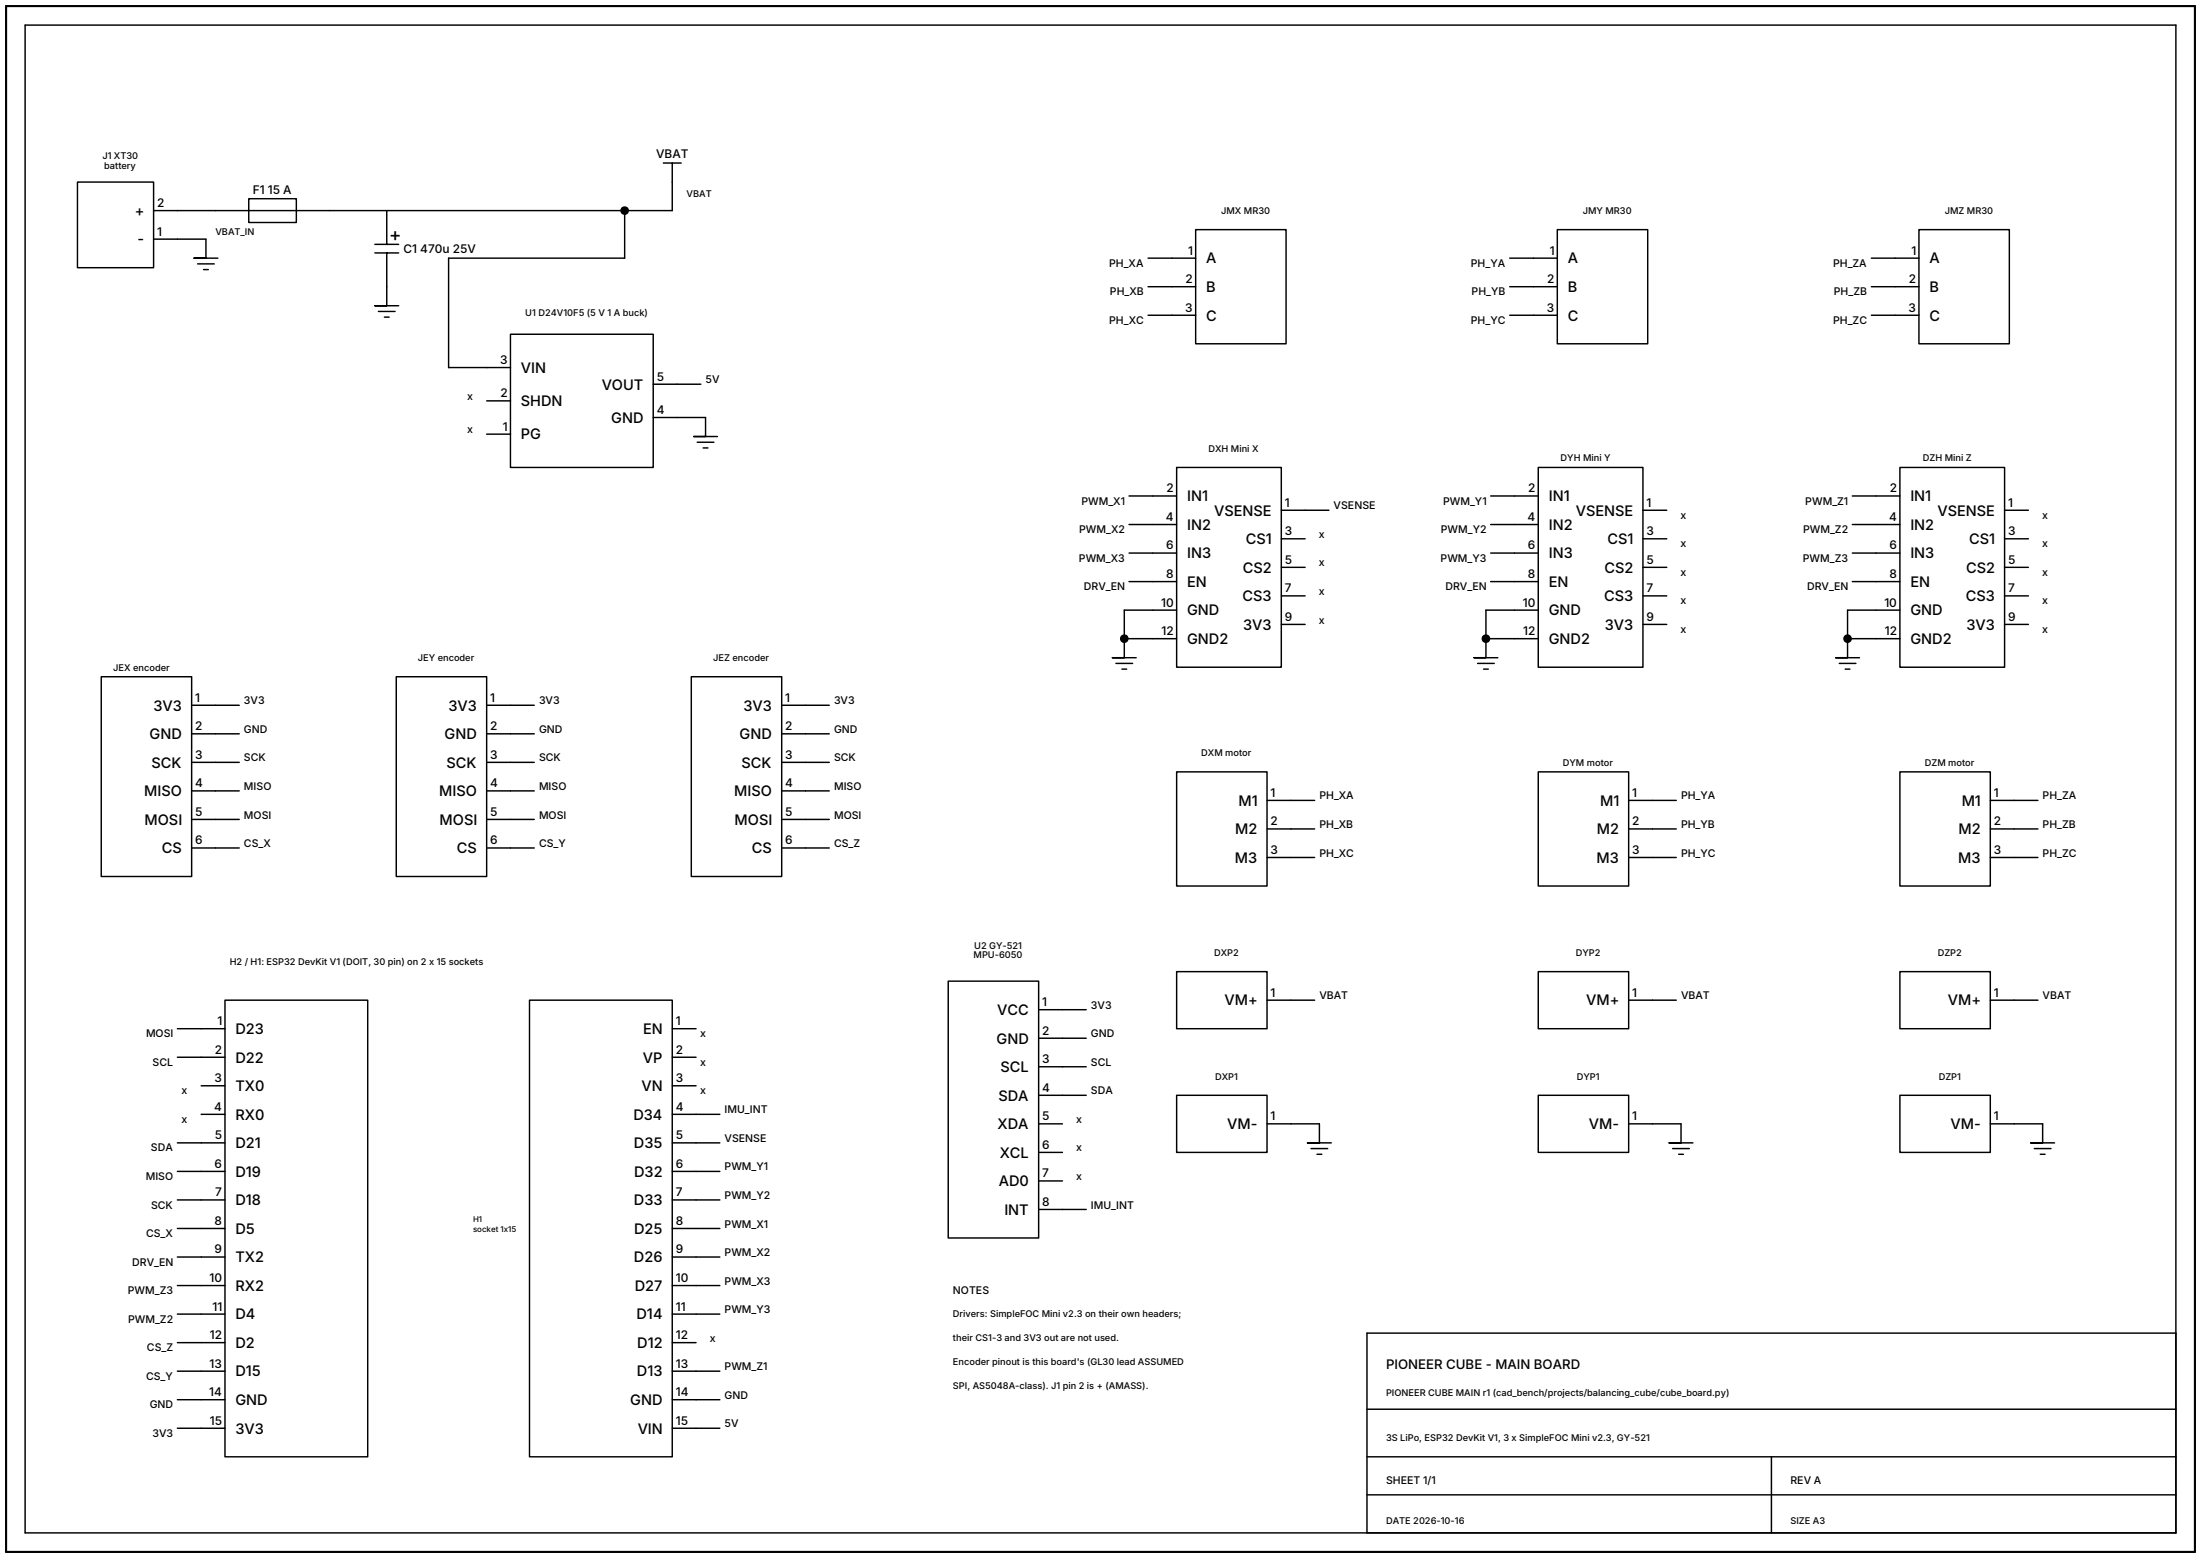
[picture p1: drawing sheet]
<svg xmlns="http://www.w3.org/2000/svg" width="587mm" height="416mm" viewBox="0 0 587 416" stroke-linecap="round" stroke-linejoin="round" font-family="sans-serif">
<path d="M1.6 1.6h584.2v412.8h-584.2z" fill="none" stroke="#000" stroke-width=".56"/>
<g fill="none" stroke="#000" stroke-width=".39">
<path d="M6.7 6.7h574v402.6h-574zM20.7 48.6h20.3v22.9h-20.3zM103.2 56.2v9.1M166.7 56.2v12.7h-47v29.2h16.5M177 43.5h4.8M179.4 43.5v12.7h-113v3.2h12.7v-6.3h-12.7v3.1h-25.4M41 63.9h14v5h-3.2h6.3M52.7 70.5h4.5M54.3 72h1.3M100 65.3h6.4M100 67.5h6.4M103.2 67.5v14.1h-3.2h6.4"/>
<path d="M306.4 68.9h12.7M306.4 76.6h12.7M319.1 61.3h24.2v30.5h-24.2zM402.9 68.9h12.7M402.9 76.6h12.7M415.6 61.3h24.2v30.5h-24.2zM499.5 68.9h12.7M499.5 76.6h12.7M512.2 61.3h24.1v30.5h-24.1zM101 83.2h4.4M102.6 84.7h1.3M136.2 89.3h38.1v35.5h-38.1z"/>
<path d="M306.4 84.2h12.7M402.9 84.2h12.7M499.5 84.2h12.7M129.9 115.9h6.3M129.9 107h6.3M174.3 111.5h14v5.1h-3.2h6.4M174.3 102.6h12.7M186.1 118.1h4.4M187.7 119.6h1.2M301.3 132.4h12.7M314 124.8h28v53.4h-28zM342 136.2h12.7"/>
<path d="M397.9 132.4h12.7M410.6 124.8h27.9v53.4h-27.9zM438.5 136.2h6.4M494.4 132.4h12.7M507.1 124.8h27.9v53.4h-27.9zM535 136.2h6.4M301.3 155.3h12.7M301.3 147.7h12.7M301.3 140.1h12.7M342 159.1h6.3M342 151.5h6.3M342 143.9h6.3"/>
<path d="M397.9 155.3h12.7M397.9 147.7h12.7M397.9 140.1h12.7M438.5 159.1h6.4M438.5 151.5h6.4M438.5 143.9h6.4M494.4 155.3h12.7M494.4 147.7h12.7M494.4 140.1h12.7M535 159.1h6.4M535 151.5h6.4M535 143.9h6.4"/>
<path d="M297.9 177.1h4.4M299.4 178.7h1.3M300.1 170.5v5.1h-3.2h6.3M300.1 170.5h13.9M314 162.9h-13.9v7.6M342 166.7h6.3M394.4 177.1h4.4M396 178.7h1.2M396.6 170.5v5.1h-3.2h6.4M396.6 170.5h14M410.6 162.9h-14v7.6M438.5 166.7h6.4"/>
<path d="M490.9 177.1h4.4M492.5 178.7h1.2M493.1 170.5v5.1h-3.2h6.4M493.1 170.5h14M507.1 162.9h-14v7.6M535 166.7h6.4M27 180.7h24.2v53.3h-24.2zM51.2 195.9h12.7M51.2 188.3h12.7M105.8 180.7h24.1v53.3h-24.1zM129.9 195.9h12.7M129.9 188.3h12.7"/>
<path d="M184.5 180.7h24.1v53.3h-24.1zM208.6 195.9h12.7M208.6 188.3h12.7M51.2 218.8h12.7M51.2 211.2h12.7M51.2 203.6h12.7M129.9 218.8h12.7M129.9 211.2h12.7M129.9 203.6h12.7M208.6 218.8h12.7M208.6 211.2h12.7M208.6 203.6h12.7"/>
<path d="M314 206.1h24.2v30.5h-24.2zM338.2 213.7h12.7M410.6 206.1h24.1v30.5h-24.1zM434.7 213.7h12.7M507.1 206.1h24.1v30.5h-24.1zM531.2 213.7h12.7M51.2 226.4h12.7M129.9 226.4h12.7M208.6 226.4h12.7M338.2 229h12.7M338.2 221.3h12.7M434.7 229h12.7"/>
<path d="M434.7 221.3h12.7M531.2 229h12.7M531.2 221.3h12.7M314 259.4h24.2v15.3h-24.2zM410.6 259.4h24.1v15.3h-24.1zM507.1 259.4h24.1v15.3h-24.1zM47.3 274.7h12.7M60 267.1h38.1v121.9h-38.1zM141.3 267.1h38.1v121.9h-38.1zM179.4 274.7h6.4M253.1 262h24.1v68.6h-24.1zM277.2 277.2h12.7"/>
<path d="M277.2 269.6h12.7M338.2 267.1h12.7M434.7 267.1h12.7M531.2 267.1h12.7M47.3 282.3h12.7M53.7 297.5h6.3M53.7 289.9h6.3M179.4 297.5h12.7M179.4 289.9h6.4M179.4 282.3h6.4M277.2 292.5h12.7M277.2 284.8h12.7"/>
<path d="M314 292.5h24.2v15.2h-24.2zM410.6 292.5h24.1v15.2h-24.1zM507.1 292.5h24.1v15.2h-24.1zM47.3 312.8h12.7M47.3 305.2h12.7M179.4 312.8h12.7M179.4 305.2h12.7M277.2 300.1h6.4M277.2 315.3h6.4M277.2 307.7h6.4M338.2 300.1h13.9v5.1h-3.1h6.3M349.9 306.7h4.5"/>
<path d="M351.5 308.2h1.3M434.7 300.1h14v5.1h-3.2h6.3M446.4 306.7h4.5M448 308.2h1.3M531.2 300.1h14v5.1h-3.2h6.4M543 306.7h4.4M544.5 308.2h1.3M47.3 335.6h12.7M47.3 328h12.7M47.3 320.4h12.7M179.4 335.6h12.7M179.4 328h12.7"/>
<path d="M179.4 320.4h12.7M277.2 322.9h12.7M47.3 358.5h12.7M47.3 350.9h12.7M47.3 343.3h12.7M179.4 358.5h6.4M179.4 350.9h12.7M179.4 343.3h12.7M580.7 356h-215.9v53.3M47.3 373.7h12.7M47.3 366.1h12.7M179.4 373.7h12.7"/>
<path d="M179.4 366.1h12.7M364.8 376.3h215.9M47.3 381.4h12.7M179.4 381.4h12.7M364.8 389h215.9M364.8 399.1h215.9M472.8 389v20.3"/>
</g>
<g fill="#000" stroke="#000" stroke-width=".39">
<circle cx="166.7" cy="56.2" r=".96"/>
<circle cx="300.1" cy="170.5" r=".96"/>
<circle cx="396.6" cy="170.5" r=".96"/>
<circle cx="493.1" cy="170.5" r=".96"/>
</g>
<text font-size="4.9" x="103.9" y="64.3">+</text>
<g font-size="3.9">
<text x="36" y="57.6">+</text>
<text x="36.7" y="65.3">-</text>
<text x="321.9" y="70.3">A</text>
<text x="418.4" y="70.3">A</text>
<text x="515" y="70.3">A</text>
<text x="321.9" y="78">B</text>
<text x="418.4" y="78">B</text>
<text x="515" y="78">B</text>
<text x="321.9" y="85.6">C</text>
<text x="418.4" y="85.6">C</text>
<text x="515" y="85.6">C</text>
<text x="139" y="99.6">VIN</text>
<text x="160.6" y="104">VOUT</text>
<text x="139" y="108.4">SHDN</text>
<text x="163.1" y="112.9">GND</text>
<text x="139" y="117.3">PG</text>
<text x="316.8" y="133.8">IN1</text>
<text x="324" y="137.7">VSENSE</text>
<text x="413.4" y="133.8">IN1</text>
<text x="420.6" y="137.7">VSENSE</text>
<text x="509.9" y="133.8">IN1</text>
<text x="517.1" y="137.7">VSENSE</text>
<text x="316.8" y="141.5">IN2</text>
<text x="413.4" y="141.5">IN2</text>
<text x="509.9" y="141.5">IN2</text>
<text x="316.8" y="149.1">IN3</text>
<text x="332.5" y="145.3">CS1</text>
<text x="413.4" y="149.1">IN3</text>
<text x="429.1" y="145.3">CS1</text>
<text x="509.9" y="149.1">IN3</text>
<text x="525.6" y="145.3">CS1</text>
<text x="331.7" y="152.9">CS2</text>
<text x="428.2" y="152.9">CS2</text>
<text x="524.7" y="152.9">CS2</text>
<text x="316.8" y="156.7">EN</text>
<text x="331.6" y="160.5">CS3</text>
<text x="413.4" y="156.7">EN</text>
<text x="428.1" y="160.5">CS3</text>
<text x="509.9" y="156.7">EN</text>
<text x="524.7" y="160.5">CS3</text>
<text x="316.8" y="164.3">GND</text>
<text x="413.4" y="164.3">GND</text>
<text x="509.9" y="164.3">GND</text>
<text x="316.8" y="171.9">GND2</text>
<text x="331.8" y="168.1">3V3</text>
<text x="413.4" y="171.9">GND2</text>
<text x="428.3" y="168.1">3V3</text>
<text x="509.9" y="171.9">GND2</text>
<text x="524.8" y="168.1">3V3</text>
<text x="41" y="189.7">3V3</text>
<text x="119.7" y="189.7">3V3</text>
<text x="198.4" y="189.7">3V3</text>
<text x="39.9" y="197.3">GND</text>
<text x="118.7" y="197.3">GND</text>
<text x="197.4" y="197.3">GND</text>
<text x="40.4" y="205">SCK</text>
<text x="119.2" y="205">SCK</text>
<text x="197.9" y="205">SCK</text>
<text x="38.5" y="212.6">MISO</text>
<text x="117.2" y="212.6">MISO</text>
<text x="196" y="212.6">MISO</text>
<text x="330.5" y="215.1">M1</text>
<text x="427.1" y="215.1">M1</text>
<text x="523.6" y="215.1">M1</text>
<text x="38.6" y="220.2">MOSI</text>
<text x="117.3" y="220.2">MOSI</text>
<text x="196.1" y="220.2">MOSI</text>
<text x="43.2" y="227.8">CS</text>
<text x="121.9" y="227.8">CS</text>
<text x="200.7" y="227.8">CS</text>
<text x="329.7" y="222.7">M2</text>
<text x="426.2" y="222.7">M2</text>
<text x="522.7" y="222.7">M2</text>
<text x="329.6" y="230.4">M3</text>
<text x="426.1" y="230.4">M3</text>
<text x="522.7" y="230.4">M3</text>
<text x="326.9" y="268.5">VM+</text>
<text x="423.4" y="268.5">VM+</text>
<text x="519.9" y="268.5">VM+</text>
<text x="266.2" y="271">VCC</text>
<text x="62.8" y="276.1">D23</text>
<text x="171.7" y="276.1">EN</text>
<text x="266" y="278.6">GND</text>
<text x="62.8" y="283.7">D22</text>
<text x="171.6" y="283.7">VP</text>
<text x="267" y="286.2">SCL</text>
<text x="62.8" y="291.3">TX0</text>
<text x="171.3" y="291.3">VN</text>
<text x="266.5" y="293.9">SDA</text>
<text x="62.8" y="298.9">RX0</text>
<text x="169.1" y="298.9">D34</text>
<text x="266.2" y="301.5">XDA</text>
<text x="327.6" y="301.5">VM-</text>
<text x="424.1" y="301.5">VM-</text>
<text x="520.6" y="301.5">VM-</text>
<text x="62.8" y="306.6">D21</text>
<text x="169.2" y="306.6">D35</text>
<text x="266.8" y="309.1">XCL</text>
<text x="62.8" y="314.2">D19</text>
<text x="169.3" y="314.2">D32</text>
<text x="266.6" y="316.7">AD0</text>
<text x="62.8" y="321.8">D18</text>
<text x="169.2" y="321.8">D33</text>
<text x="62.8" y="329.4">D5</text>
<text x="169.3" y="329.4">D25</text>
<text x="268.1" y="324.3">INT</text>
<text x="62.8" y="337">TX2</text>
<text x="169.2" y="337">D26</text>
<text x="62.8" y="344.7">RX2</text>
<text x="169.4" y="344.7">D27</text>
<text x="62.8" y="352.3">D4</text>
<text x="169.9" y="352.3">D14</text>
<text x="62.8" y="359.9">D2</text>
<text x="170.1" y="359.9">D12</text>
<text x="62.8" y="367.5">D15</text>
<text x="170" y="367.5">D13</text>
<text x="62.8" y="375.1">GND</text>
<text x="168.2" y="375.1">GND</text>
<text x="62.8" y="382.8">3V3</text>
<text x="170.2" y="382.8">VIN</text>
</g>
<text font-size="3.5" x="369.9" y="365.5">PIONEER CUBE - MAIN BOARD</text>
<g font-size="3.2">
<text x="175.1" y="42.3">VBAT</text>
<text x="67.4" y="51.8">F1 15 A</text>
<text x="41.9" y="55.3">2</text>
<text x="41.9" y="62.9">1</text>
<text x="107.7" y="67.5">C1 470u 25V</text>
<text x="317.1" y="68">1</text>
<text x="413.6" y="68">1</text>
<text x="510.1" y="68">1</text>
<text x="316.4" y="75.6">2</text>
<text x="412.9" y="75.6">2</text>
<text x="509.5" y="75.6">2</text>
<text x="316.4" y="83.2">3</text>
<text x="412.9" y="83.2">3</text>
<text x="509.4" y="83.2">3</text>
<text x="133.5" y="97.2">3</text>
<text x="175.3" y="101.6">5</text>
<text x="133.5" y="106.1">2</text>
<text x="175.3" y="110.5">4</text>
<text x="134.2" y="115">1</text>
<text x="311.3" y="131.5">2</text>
<text x="407.9" y="131.5">2</text>
<text x="504.4" y="131.5">2</text>
<text x="342.9" y="135.3">1</text>
<text x="439.5" y="135.3">1</text>
<text x="536" y="135.3">1</text>
<text x="311.2" y="139.1">4</text>
<text x="342.9" y="142.9">3</text>
<text x="407.7" y="139.1">4</text>
<text x="439.5" y="142.9">3</text>
<text x="504.2" y="139.1">4</text>
<text x="536" y="142.9">3</text>
<text x="311.3" y="146.7">6</text>
<text x="407.8" y="146.7">6</text>
<text x="504.3" y="146.7">6</text>
<text x="311.3" y="154.3">8</text>
<text x="342.9" y="150.5">5</text>
<text x="407.8" y="154.3">8</text>
<text x="439.5" y="150.5">5</text>
<text x="504.3" y="154.3">8</text>
<text x="536" y="150.5">5</text>
<text x="309.9" y="162">10</text>
<text x="342.9" y="158.2">7</text>
<text x="406.4" y="162">10</text>
<text x="439.5" y="158.2">7</text>
<text x="502.9" y="162">10</text>
<text x="536" y="158.2">7</text>
<text x="342.9" y="165.8">9</text>
<text x="439.5" y="165.8">9</text>
<text x="536" y="165.8">9</text>
<text x="310" y="169.6">12</text>
<text x="406.5" y="169.6">12</text>
<text x="503.1" y="169.6">12</text>
<text x="52.1" y="187.4">1</text>
<text x="130.8" y="187.4">1</text>
<text x="209.6" y="187.4">1</text>
<text x="52.1" y="195">2</text>
<text x="130.8" y="195">2</text>
<text x="209.6" y="195">2</text>
<text x="52.1" y="202.6">3</text>
<text x="130.8" y="202.6">3</text>
<text x="209.6" y="202.6">3</text>
<text x="52.1" y="210.2">4</text>
<text x="130.8" y="210.2">4</text>
<text x="209.6" y="210.2">4</text>
<text x="339.1" y="212.8">1</text>
<text x="435.6" y="212.8">1</text>
<text x="532.2" y="212.8">1</text>
<text x="52.1" y="217.8">5</text>
<text x="130.8" y="217.8">5</text>
<text x="209.6" y="217.8">5</text>
<text x="339.1" y="220.4">2</text>
<text x="435.6" y="220.4">2</text>
<text x="532.2" y="220.4">2</text>
<text x="52.1" y="225.5">6</text>
<text x="130.8" y="225.5">6</text>
<text x="209.6" y="225.5">6</text>
<text x="339.1" y="228">3</text>
<text x="435.6" y="228">3</text>
<text x="532.2" y="228">3</text>
<text x="278.2" y="268.6">1</text>
<text x="339.1" y="266.1">1</text>
<text x="435.6" y="266.1">1</text>
<text x="532.2" y="266.1">1</text>
<text x="58" y="273.7">1</text>
<text x="180.4" y="273.7">1</text>
<text x="57.3" y="281.3">2</text>
<text x="180.4" y="281.3">2</text>
<text x="278.2" y="276.3">2</text>
<text x="278.2" y="283.9">3</text>
<text x="57.3" y="289">3</text>
<text x="180.4" y="289">3</text>
<text x="278.2" y="291.5">4</text>
<text x="57.2" y="296.6">4</text>
<text x="180.4" y="296.6">4</text>
<text x="278.2" y="299.1">5</text>
<text x="339.1" y="299.1">1</text>
<text x="435.6" y="299.1">1</text>
<text x="532.2" y="299.1">1</text>
<text x="57.3" y="304.2">5</text>
<text x="180.4" y="304.2">5</text>
<text x="57.3" y="311.8">6</text>
<text x="180.4" y="311.8">6</text>
<text x="278.2" y="306.7">6</text>
<text x="278.2" y="314.4">7</text>
<text x="57.4" y="319.4">7</text>
<text x="180.4" y="319.4">7</text>
<text x="278.2" y="322">8</text>
<text x="57.3" y="327.1">8</text>
<text x="180.4" y="327.1">8</text>
<text x="57.3" y="334.7">9</text>
<text x="180.4" y="334.7">9</text>
<text x="55.9" y="342.3">10</text>
<text x="180.4" y="342.3">10</text>
<text x="56.7" y="349.9">11</text>
<text x="180.4" y="349.9">11</text>
<text x="56" y="357.5">12</text>
<text x="180.4" y="357.5">12</text>
<text x="56" y="365.2">13</text>
<text x="180.4" y="365.2">13</text>
<text x="55.9" y="372.8">14</text>
<text x="180.4" y="372.8">14</text>
<text x="56" y="380.4">15</text>
<text x="180.4" y="380.4">15</text>
</g>
<g font-size="2.8">
<text x="296" y="71.2">PH_XA</text>
<text x="392.6" y="71.2">PH_YA</text>
<text x="489.2" y="71.2">PH_ZA</text>
<text x="296.2" y="78.8">PH_XB</text>
<text x="392.8" y="78.8">PH_YB</text>
<text x="489.5" y="78.8">PH_ZB</text>
<text x="296" y="86.5">PH_XC</text>
<text x="392.6" y="86.5">PH_YC</text>
<text x="489.2" y="86.5">PH_ZC</text>
<text x="124.7" y="106.8">x</text>
<text x="188.3" y="102.3">5V</text>
<text x="124.7" y="115.7">x</text>
<text x="288.6" y="134.7">PWM_X1</text>
<text x="356" y="136">VSENSE</text>
<text x="385.2" y="134.7">PWM_Y1</text>
<text x="481.8" y="134.7">PWM_Z1</text>
<text x="288" y="142.3">PWM_X2</text>
<text x="352" y="143.6">x</text>
<text x="384.5" y="142.3">PWM_Y2</text>
<text x="448.5" y="138.5">x</text>
<text x="481.2" y="142.3">PWM_Z2</text>
<text x="545" y="138.5">x</text>
<text x="288" y="150">PWM_X3</text>
<text x="384.5" y="150">PWM_Y3</text>
<text x="448.5" y="146.2">x</text>
<text x="481.2" y="150">PWM_Z3</text>
<text x="545" y="146.2">x</text>
<text x="352" y="151.2">x</text>
<text x="448.5" y="153.8">x</text>
<text x="545" y="153.8">x</text>
<text x="289.3" y="157.6">DRV_EN</text>
<text x="352" y="158.9">x</text>
<text x="385.8" y="157.6">DRV_EN</text>
<text x="448.5" y="161.4">x</text>
<text x="482.3" y="157.6">DRV_EN</text>
<text x="545" y="161.4">x</text>
<text x="352" y="166.5">x</text>
<text x="448.5" y="169">x</text>
<text x="545" y="169">x</text>
<text x="65.1" y="188.1">3V3</text>
<text x="143.9" y="188.1">3V3</text>
<text x="222.6" y="188.1">3V3</text>
<text x="65.1" y="195.7">GND</text>
<text x="143.9" y="195.7">GND</text>
<text x="222.6" y="195.7">GND</text>
<text x="65.1" y="203.3">SCK</text>
<text x="143.9" y="203.3">SCK</text>
<text x="222.6" y="203.3">SCK</text>
<text x="65.1" y="210.9">MISO</text>
<text x="143.9" y="210.9">MISO</text>
<text x="222.6" y="210.9">MISO</text>
<text x="352.1" y="213.5">PH_XA</text>
<text x="448.7" y="213.5">PH_YA</text>
<text x="545.2" y="213.5">PH_ZA</text>
<text x="65.1" y="218.5">MOSI</text>
<text x="143.9" y="218.5">MOSI</text>
<text x="222.6" y="218.5">MOSI</text>
<text x="352.1" y="221.1">PH_XB</text>
<text x="448.7" y="221.1">PH_YB</text>
<text x="545.2" y="221.1">PH_ZB</text>
<text x="65.1" y="226.2">CS_X</text>
<text x="143.9" y="226.2">CS_Y</text>
<text x="222.6" y="226.2">CS_Z</text>
<text x="352.1" y="228.7">PH_XC</text>
<text x="448.7" y="228.7">PH_YC</text>
<text x="545.2" y="228.7">PH_ZC</text>
<text x="291.2" y="269.3">3V3</text>
<text x="352.1" y="266.8">VBAT</text>
<text x="448.7" y="266.8">VBAT</text>
<text x="545.2" y="266.8">VBAT</text>
<text x="39" y="277">MOSI</text>
<text x="186.9" y="277">x</text>
<text x="291.2" y="277">GND</text>
<text x="40.7" y="284.6">SCL</text>
<text x="186.9" y="284.6">x</text>
<text x="291.2" y="284.6">SCL</text>
<text x="48.5" y="292.2">x</text>
<text x="186.9" y="292.2">x</text>
<text x="291.2" y="292.2">SDA</text>
<text x="48.5" y="299.8">x</text>
<text x="193.4" y="297.3">IMU_INT</text>
<text x="287.2" y="299.8">x</text>
<text x="193.4" y="304.9">VSENSE</text>
<text x="40.3" y="307.4">SDA</text>
<text x="287.2" y="307.4">x</text>
<text x="38.9" y="315.1">MISO</text>
<text x="193.4" y="312.5">PWM_Y1</text>
<text x="287.2" y="315.1">x</text>
<text x="40.3" y="322.7">SCK</text>
<text x="193.4" y="320.1">PWM_Y2</text>
<text x="291.2" y="322.7">IMU_INT</text>
<text x="193.4" y="327.8">PWM_X1</text>
<text x="39" y="330.3">CS_X</text>
<text x="193.4" y="335.4">PWM_X2</text>
<text x="35.3" y="337.9">DRV_EN</text>
<text x="34.1" y="345.5">PWM_Z3</text>
<text x="193.4" y="343">PWM_X3</text>
<text x="254.4" y="345.5">NOTES</text>
<text x="34.2" y="353.2">PWM_Z2</text>
<text x="193.4" y="350.6">PWM_Y3</text>
<text x="189.4" y="358.2">x</text>
<text x="39.2" y="360.8">CS_Z</text>
<text x="193.4" y="365.9">PWM_Z1</text>
<text x="39" y="368.4">CS_Y</text>
<text x="39.9" y="376">GND</text>
<text x="193.4" y="373.5">GND</text>
<text x="40.7" y="383.6">3V3</text>
<text x="193.4" y="381.1">5V</text>
<text x="369.9" y="396.3">SHEET 1/1</text>
<text x="477.9" y="396.3">REV A</text>
</g>
<g font-size="2.5">
<text x="27.3" y="42.6">J1 XT30</text>
<text x="27.8" y="45">battery</text>
<text x="183.2" y="52.7">VBAT</text>
<text x="325.9" y="57.1">JMX MR30</text>
<text x="422.5" y="57.1">JMY MR30</text>
<text x="519.1" y="57.1">JMZ MR30</text>
<text x="57.5" y="62.8">VBAT_IN</text>
<text x="140.2" y="84.4">U1 D24V10F5 (5 V 1 A buck)</text>
<text x="322.5" y="120.6">DXH Mini X</text>
<text x="416.5" y="123.2">DYH Mini Y</text>
<text x="513.2" y="123.2">DZH Mini Z</text>
<text x="30.2" y="179.1">JEX encoder</text>
<text x="111.5" y="176.5">JEY encoder</text>
<text x="190.3" y="176.5">JEZ encoder</text>
<text x="320.6" y="201.9">DXM motor</text>
<text x="417.1" y="204.5">DYM motor</text>
<text x="513.7" y="204.5">DZM motor</text>
<text x="61.3" y="257.8">H2 / H1: ESP32 DevKit V1 (DOIT, 30 pin) on 2 x 15 sockets</text>
<text x="259.8" y="255.9">MPU-6050</text>
<text x="260" y="253.4">U2 GY-521</text>
<text x="324" y="255.3">DXP2</text>
<text x="420.6" y="255.3">DYP2</text>
<text x="517.2" y="255.3">DZP2</text>
<text x="324.3" y="288.3">DXP1</text>
<text x="420.8" y="288.3">DYP1</text>
<text x="517.4" y="288.3">DZP1</text>
<text x="254.4" y="351.8">Drivers: SimpleFOC Mini v2.3 on their own headers;</text>
<text x="254.4" y="358.1">their CS1-3 and 3V3 out are not used.</text>
<text x="254.4" y="364.5">Encoder pinout is this board's (GL30 lead ASSUMED</text>
<text x="254.4" y="370.8">SPI, AS5048A-class). J1 pin 2 is + (AMASS).</text>
<text x="369.9" y="372.7">PIONEER CUBE MAIN r1 (cad_bench/projects/balancing_cube/cube_board.py)</text>
<text x="369.9" y="384.8">3S LiPo, ESP32 DevKit V1, 3 x SimpleFOC Mini v2.3, GY-521</text>
<text x="369.9" y="407">DATE 2026-10-16</text>
<text x="477.9" y="407">SIZE A3</text>
</g>
<g font-size="2.1">
<text x="126.2" y="326.2">H1</text>
<text x="126.2" y="328.8">socket 1x15</text>
</g>
</svg>
